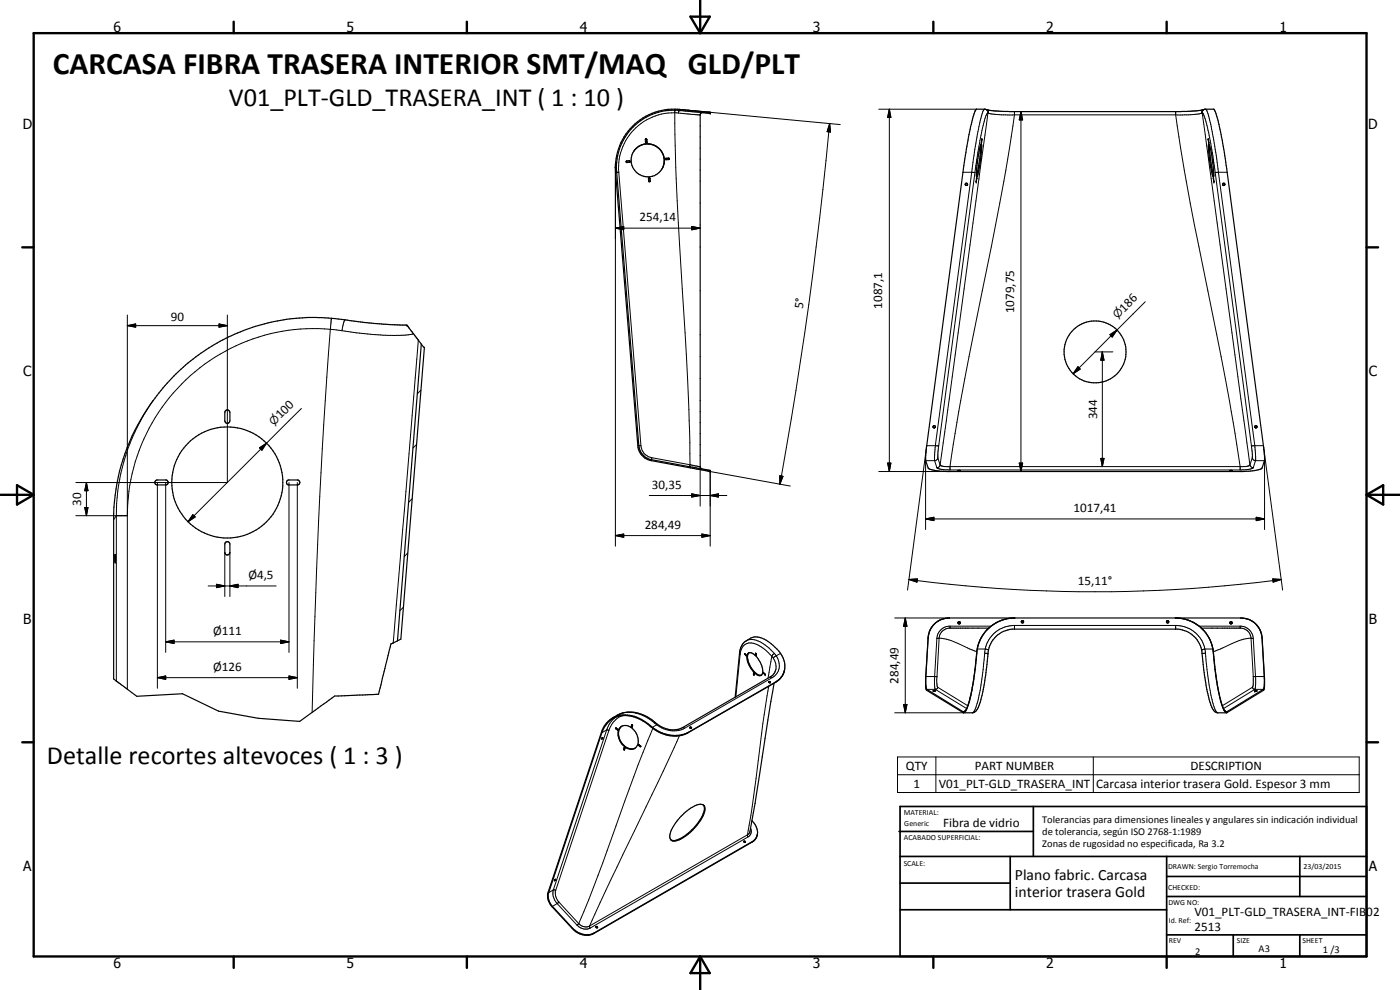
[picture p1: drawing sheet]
<svg xmlns="http://www.w3.org/2000/svg" width="420mm" height="297mm" viewBox="0 0 420 297" stroke-linecap="round" stroke-linejoin="round" font-family="sans-serif">
<g fill="none" stroke="#000" stroke-width=".35">
<path d="M210.7 33.8l-.6 .5v105.9l.6 .5M210.9 33.8l2.2 .2v-.3h-.2l-5.4-.5a22.2 22.2 0 0 0-13.6 1.6 17.6 17.6 0 0 0-9.2 16.9l6.7 82a5 5 0 0 0 4.1 4.5l17.6 3.3v-.4l-17.6-3.2a4.7 4.7 0 0 1-3.8-4.2l-6.6-82.1a17.2 17.2 0 0 1 20.2-18.3l5.6 .5M292.9 32.9l2.7-.1 2.7 .5 4.7 .2h51.3l4.7-.2 2.6-.5 2.8 .1 1.4 4.4 1.9 10.4 11.7 88.6a6 6 0 0 1-.6 4.1 8.1 8.1 0 0 1-4.6 1l-89.9 .1-2.8-.2a4.3 4.3 0 0 1-3-.9 7.6 7.6 0 0 1-.7-4.1l11.5-86.6a90.6 90.6 0 0 1 3.4-16.5zM187.9 48.4l.1 .4 1.1-.3M188.1 48.3h.9l.1 .1M188.1 48.3l.9 .1M188.1 48.3l-.2 .1M188.1 48.3l-.1 .1M189 48.4v.2M190.9 44.6a5 5 0 0 0 .5 7.4 5 5 0 0 0 7.3-1.5M191.7 43.9l-1.6 1.6M192.1 43.7a5 5 0 0 1 6.1 1.3"/>
<path d="M193.7 41.7l.4 .2v.8M193.7 41.7v.9l.2 .2 .2-.1M193.7 41.7h.3M194 41.8l.1 .9M194.3 43.1l-1.6 .3-1.5 .9M194.6 43.2a4.9 4.9 0 0 1 4.3 7M194.7 53.4v1l.4 .1M194.7 53.4l.3 .1M194.7 53.4l-.1 .1M195 53.5l.1 .8M195 53.5l.1 .9M195.1 54.3v.2"/>
<path d="M195.1 54.4v.1M198.3 45.2l.3 .4M198.8 45.8l.6 2.1-.2 1.7M199 50.1l-.3 .6M200.6 47.5h-.7l-.2 .3 1 .1M200.6 47.5l-.9 .1M200.6 47.5l.3 .2M200.7 47.9h.1M200.8 47.8l-.1 .1M200.9 47.6l-.1 .2M200.9 47.7l-.1 .1M289.9 55.6h.2"/>
<path d="M289.9 55.6l-.2-.3 .3-.4 .4 .4-.3 .3M293.1 53.4l-.1 1.1M293.1 53.4l-.1 1M293.3 48.3l-.1 .5zM294.3 47.9l.2-.4-.1 .4M294.3 47.9v.1M294.3 43.5l-.3 4.1-1 5.1M294.3 43.5l-.1 .4a39.6 39.6 0 0 0-1.2 8.8M294.4 47.9l-.1 .1M294.4 47.9h.1M294.5 43.2l-.2 .3M294.5 43.2a29.2 29.2 0 0 1-1.4 9.9l-.1-.4"/>
<path d="M294.5 43.2h.1M294.5 42.7v.2M294.6 42.7h-.1M294.7 41.9l-.1 .8M294.7 41.8l-.1 .2M294.7 41.7v.2M362.6 41.8l.1 .9M362.6 41.7l.1 1M362.7 43.2v1.2l.3 3.3M362.7 42.7v.2M362.7 43.2h.1M362.7 42.7l.1 .1"/>
<path d="M362.7 42.9h.1M362.8 43.2l.5 1.2 .5 3.4a11.2 11.2 0 0 1 .3 5.3l-.6-1.8-.5-3.6M362.8 47.5h.1M362.8 47.5l.2 .5v-.2M362.9 47.5h.1M362.9 47.6l.1 .2M362.9 47.5v.1M363 43.5l.3 4.7 1 4.5M363.9 48.3l.2 .5zM364.3 54.5l-.2-1.1 .2 1.2M367.1 55.6l-.2-.4a.35 .35 0 0 1 .6-.1 .35 .35 0 0 1-.1 .5M367.1 55.6h.3"/>
<path d="M52.2 112.8a61.7 61.7 0 0 1 13.8-10.4l7.1-3.2 7.3-2.3a63 63 0 0 1 26.5-.5l8.1 .9 7.1 .2 5.3 6.7-7.1 87.6-3 1.4-3.7 15.1-13.2 .5-10.5 7.7-12.4-1-11.9-2.1-10.8-5.2-13.7 .7-7-5.2v-49.6a61.3 61.3 0 0 1 18.1-41.3zM126.4 103.3l-7.1 89M67.7 123.2a.76 .76 0 0 1 .8-.1 .76 .76 0 0 1 .5 .6v2.5a.76 .76 0 0 1-.8 .8 .76 .76 0 0 1-.7-.8v-2.5zM280 128l.1 .3M280 128a.34 .34 0 0 1 .5-.3 .34 .34 0 0 1 .1 .6M280.1 128.3l.3 .1M280.6 128.3l-.2 .1M376.6 128.1l.3 .3 .3-.3M376.6 128.2l.2 .2M377.2 128.1l-.3-.4-.3 .5M377.2 128.2l-.1 .2M46.7 144.2l.3-.2h2.9a.75 .75 0 0 1 .6 .9 .75 .75 0 0 1-.8 .6h-2.5a.73 .73 0 0 1-.7-.4 .73 .73 0 0 1 .2-.9z"/>
<path d="M86.2 144.2l.3-.2h2.9a.75 .75 0 0 1 .6 .9 .75 .75 0 0 1-.8 .6h-2.5a.73 .73 0 0 1-.7-.4 .73 .73 0 0 1 .2-.9zM287.5 141.2l.7-.1zM287.5 141.2h.1M369.1 141.1l.7 .1zM34.5 166.4l.1 2.3zM67.7 162.7a.8 .8 0 0 1 1.3 .5v2.6a.76 .76 0 0 1-.8 .7 .76 .76 0 0 1-.7-.7v-2.6zM223.4 196.1l.5 .7M223.5 196.1l.5 .7M223.5 196.1h-.1M223.9 196.8h.1M224.6 196a5.6 5.6 0 0 0 2 5.8l1.2 .8h.7M224.6 196a2.85 2.85 0 0 0 0 3.2 5.2 5.2 0 0 0 3.5 3.5l.4-.1"/>
<path d="M224.6 196a1.93 1.93 0 0 1 2.4 1l.5 .7a5 5 0 0 1 1.1 4.7l-.1 .2M224.7 195.9l-.1 .1M226.9 196.1v.5M226.9 196.1l-.2-.1 .2 .7M226.9 196.1v.4M226.9 196.6v.1M278.5 191.4l-.7 12.1 .3 3.3 10.9 6.7a1.6 1.6 0 0 0 1.4-1.5l1.3-4.9M278.7 190.2l-.2 1.2M278.8 190.2l-.3 1.2M279.1 189.1l-.2 .5M279.1 189.1l-.4 1.1M279.4 188.5l-.3 .6"/>
<path d="M280.1 187.6l-.7 .9M281 186.7l-.9 .9M281.5 186.4l-.5 .3M283.2 185.7l-1.7 .7M283.7 185.5l-1.7 .6M284.3 185.5h-.6M284.9 185.4l88.1 .1M284.9 185.4l-.6 .1M285.1 188.5h11.6M287.6 186.6l.5 .1M287.6 186.6l-.1 .3M287.6 186.7l-.1 .2"/>
<path d="M288.1 186.6l.1 .4-.2 .2-.5-.3M288.1 186.7l.1 .1M292.9 198l-.7 5.7a25.7 25.7 0 0 1-2.6 10l-.3 .2M293.1 197l-.2 1M293.1 196l-1.3 10.4M293.3 194.7l-.2 1.3M293.7 193.3l-.4 1.4M293.8 192.8l-.2 .5M293.8 192.8l-.5 1.9M294.2 191.9l-.4 .9M294.6 191.1l-.2 .4M295.5 189.8l-1.3 2.1"/>
<path d="M296.1 189.1l-.3 .3M296.5 188.7l-1.6 1.9M297.2 188l-.8 .7M297.2 188l-.3 .4M298 187.5l-.8 .5M299.3 186.7l-2.1 1.3M301.1 185.9l-1.9 .8M302.1 185.7l-.5 .1M302.1 185.7l-1 .2M304 185.4l-1.9 .3M304.1 185.4l-2 .3M306.6 186.4h.5"/>
<path d="M306.6 186.4l-.1 .3 .2 .2 .5-.3M306.7 186.3l-.1 .1M306.9 186.3l.2 .1M307.1 186.4l.1 .2M350.2 186.4h.5M350.2 186.4l-.1 .3 .2 .2 .5-.3M350.4 186.3l-.2 .1M350.6 186.3l.1 .1M350.7 186.4l.1 .2M353.2 185.4l1 .1M354.2 185.5l1.5 .3M354.2 185.5l2.9 .8"/>
<path d="M357.1 186.3l2.6 1.4M357.5 186.5l1.7 1M359.3 187.5l.4 .2M359.7 187.7l.4 .3M360.1 188l2.3 2.6M360.5 188.4l1.9 2.2M360.6 188.5h11.6M362.4 190.6l1.3 2.7M362.9 191.5l1.1 3.2M363.9 194.2l.1 .5M364 194.7l.2 1.3M364 194.7a65.4 65.4 0 0 0 3.2 18.3l.8 .9"/>
<path d="M364.3 197l.8 6.7a29.6 29.6 0 0 0 2.5 9.5M369.2 186.7l-.1 .2M369.6 186.6l.2 .4-.4 .2-.3-.2 .1-.4M369.6 186.6h-.4M369.6 186.6l.2 .2M372.3 185.4l.6 .1M372.9 185.5l1.9 .3M374.7 185.8l2.1 1.3M376.3 186.7l.5 .4M376.8 187.1l1.4 2 .5 1.7M376.8 187.1l1.4 2 .6 2.3 .7 12.2v2.3l-.2 1.2-11.1 6.8h-2.9a4.3 4.3 0 0 1-2.3-3.6 113.7 113.7 0 0 1-2.5-15.9 8 8 0 0 0-7-5.6h-49.7a8.3 8.3 0 0 0-7.4 8.9 54.6 54.6 0 0 1-2.8 14.6l-.7 1.1-.9 .5h-2.9l-11.1-6.8-.2-3.5 .7-12.2M378.7 191.4l.8 12.6"/>
<path d="M184.9 218.4v.3l.4 .3 .2-.1M184.9 218.4l.6 .5M186.2 218.2a3 3 0 0 1 4.5 1.3 3.4 3.4 0 0 1-.4 5.1 4 4 0 0 1-4.7-3.5l-.1-1.6zM186.6 217.9a3.7 3.7 0 0 0 .2 5.2l1.7 1.4 1.4 .2M189.6 217.4l-.2 .5 .2 .3M189.6 217.4h.1M189.6 218.2h.1M189.7 217.4l.1 .1M189.7 218.1v.1M189.7 217.4v.7M189.8 217.5v.1M189.8 217.6h.1"/>
<path d="M189.9 217.6l-.2 .5M207 218.3l.5 .2M207 218.4l.4 .2M207 218.4l.3-.3 .2 .2-.1 .3M226.3 202.6h.1M226.3 202v.6M226.3 202l-.2-.1 .2 .7M226.3 202v.4M229.1 201.8l.5 .6zM229.1 201.8h.1M230.7 204.6l.5 .3M230.7 204.6l.4-.1 .1 .4"/>
<path d="M232.3 205l-5.7 36.1-1.5 8.3M232.9 200.8l-.8 1.6-1 .7-26.3 15.2a7.8 7.8 0 0 1-8.8-2.1 9.8 9.8 0 0 0-10.8-1.6l-1.4 .8M234.9 202.7l-.9 1.1-1.2 .9-26.3 15.1a10.1 10.1 0 0 1-11.5-2 9.8 9.8 0 0 0-11.2-2.1 8 8 0 0 0-3.2 4.1l-15.9 48a4.4 4.4 0 0 0 1.1 4.1l6.1 6.6a5.5 5.5 0 0 0 6.4 1.5l47.5-27.5 1.3-1.3M235.4 201.4l-.8 1.6-1.8 1.6-26.2 15.1a9.5 9.5 0 0 1-8.2 .1l-2-1.1a13.2 13.2 0 0 0-10-4.2 7.2 7.2 0 0 0-5.7 4.6l-16.3 49a4.8 4.8 0 0 0 1.3 4l6.1 6.5a5.4 5.4 0 0 0 6.4 1.5l47.6-27.5 .5-.3 .7-1.1M235.4 201.4l-.3 .8M235.4 201.2l.1-.3a7.8 7.8 0 0 0-3.4-7.2 7.7 7.7 0 0 0-6-2.5l-2.1 1.1a4.6 4.6 0 0 0-2.1 3.7l-1.3 13.2M235.4 201.1v.3M235.4 201v.1M280 207.3h.7M280.1 207.3h.5M289.7 213.2h.1M367.6 213.2h.1"/>
<path d="M376.6 207.3h.7M376.7 207.3h.4M379.5 204.9l-.3 1.9-11 6.7-.6-.3M180.8 221.4h.1l-.1 .2-.2 .1zM187.4 224.3l-.3 .5 .3 .2M187.4 224.9h.1M187.4 224.3l.2 .2-.2 .5M187.4 224.3v.6M191.6 223.5l.7 .5h-.2zM191.7 223.4l.6 .5M211.1 241.6a2.92 2.92 0 0 1-.2 3.4 14.5 14.5 0 0 1-8.3 7.3h-.6l-.7-.3M211.2 241.6a2.65 2.65 0 0 0-3 .4 15.2 15.2 0 0 0-7.2 8.6l.1 .9 .2 .5"/>
<path d="M211.3 241.8a7.3 7.3 0 0 1-2.4 5.8l-.8 .9a10.4 10.4 0 0 1-6.1 3.7l-.7-.2M223.2 252.5l.5 .3M223.3 252.4l.4 .1v.2h-.3zM225.7 246.2a4.6 4.6 0 0 1 1.3 5M227.3 250.4l-.2 .8M166.6 263.9l-.2 .2M166.7 263.8l.1 .1-.4 .4zM178.8 278.1h.3l.2 .3M178.9 278h.3l.1 .3h-.4z"/>
<circle cx="328.6" cy="105.6" r="9.3"/>
<circle cx="68.2" cy="144.8" r="16.7"/>
</g>
<g fill="none" stroke="#000" stroke-width=".3">
<path d="M202.6 33.1a582.3 582.3 0 0 0 1.4 40.3l1.6 26.5a683.2 683.2 0 0 1 1.5 39.5M202.6 33.1h.1M202.6 32.8v.3M203.6 33.9a16.5 16.5 0 0 0-17.9 17.8M203.6 33.9l6.5 .6M203.8 33.1h.1M203.8 33.1l-.2 .8M203.8 32.8l48.4 4.6M249 37.1l.2 2.5-1-.1zM249 37.1a1224.8 1224.8 0 0 1-15 108.2M263.7 32.8h29.4M266.9 32.8l.5 2.4h-1z"/>
<path d="M266.9 32.8v108.7M295.5 32.8h-.1a33.6 33.6 0 0 0-2.5 10.1l-12.2 90.8-.3 4.2 .8 2.4M295.8 32.8l.5 .4 .2 .7-14.4 105.6M296.1 32.9l.4 .4 .1 .7M296.6 34l4 .5h3.8M296.6 34l-.2-.1a27.7 27.7 0 0 0-2.3 8.3l-1.5 9.5M304.4 34.5h48.4M304.4 34.5l-3.1 19.9-9.2 46a516.4 516.4 0 0 0-7 40.6M304.4 33.5v1M306.4 33.5l.5 2.5h-1zM306.4 33.5v108M352.8 34.5h3.9l3.5-.4a.7 .7 0 0 1 .9-.1 .7 .7 0 0 1 .3 .8 95.5 95.5 0 0 1 3.3 16.9"/>
<path d="M352.8 34.5a696.7 696.7 0 0 0 9.7 52.7l6.5 33 1.7 9.9 1.5 10.9M352.8 33.5v1M361.1 33l-.3 .9 14.3 105.6M361.5 32.8l-.6 .3-.3 .9M361.8 32.8a5.6 5.6 0 0 1 1.2 3.3l2 10.6 11.6 87 .2 3a5.6 5.6 0 0 1-.7 3.6M184.5 50.2h.4M184.7 49.1v114.8M185.1 51.6l.6 .1M185.7 51.7l6.7 82M188.1 48.3h.1M188.9 48.3h-.1M194.1 41.9h.1"/>
<path d="M194.2 42.6l-.1 .1M195 53.6h.1M195.1 54.3v.1M199.9 47.5h-.1M200.6 47.5h.1M289 51.7h3.6M292.6 51.7l-10.9 82.1M293 54.4h.1M293.1 53.6h.1M293.2 48.8h.1M293.2 48.7l.1 .1M294.3 47.9h.1"/>
<path d="M294.3 48h.1M294.5 42.6l.1 .1M294.6 41.9h.1M362.6 41.9h.1M362.7 42.6v.1M362.9 47.9h.1M363 48h.1M364.1 48.8h.1M364.1 48.7l-.1 .1M364.2 53.6h.1M364.3 54.4h.1M364.7 51.7l10.9 82.1"/>
<path d="M368.3 51.7h-3.6M184.7 68.5l2.5-.6v1.1zM184.7 68.5h25.4M207.6 67.9l2.5 .6-2.5 .5zM38.2 97.7l2.5-.5v1zM38.2 94.5v112.3M38.2 97.7h30M65.7 97.2l2.5 .5-2.5 .5zM68.2 94.5v50.3h-45.4M99.1 98.8a124.3 124.3 0 0 0 21 1.8l4-.4M99.1 98.8a56.2 56.2 0 0 0-60.9 55.9h-15.4M99.1 98.8a2066 2066 0 0 0-5.4 114.9"/>
<path d="M99.5 95.5h.1M99.5 95.5l-.4 3.3M103.5 96.1l-.9 3.1M103.5 96v.1M103.6 96h-.1M335.2 99l-13.1 13.1M343.7 90.6l-8.5 8.4M125.5 102.1l-7.5 90.8M126.3 117.1l-1 1.1M323.5 110l.7 .7-2.1 1.4zM328.6 105.6h5.4M330.8 105.6l.5 2.5h-.9z"/>
<path d="M330.8 105.6v34.4M333.1 100.4l2.1-1.4-1.4 2.1zM46 120.2a60 60 0 0 0-11.1 34.5M77.9 134.4l2.1-1.4-1.4 2.1zM80 133l-23.6 23.5M90.5 122.6l-10.5 10.4M125 133.3l-1.1 1.1M191.7 133.7h.1M191.7 133.7h.7M192.4 133.7a3.9 3.9 0 0 0 3.2 3.6M195.5 137.9h.1M195.6 137.3l-.1 .6"/>
<path d="M195.6 137.3l11.5 2.1M207.1 139.4l-.1 .6M207.1 139.4l3 .6v11.8M266.4 138.9h1l-.5 2.6zM277.8 137.6v21.3M281.5 137.4l-.8 .8h-2.9M281.5 137.4l.6 2.1M281.7 133.8l-3.6-.1-5.7 43.3M281.7 133.8l-.2 3.6M282.1 139.5a2.42 2.42 0 0 0 2.5 .5h87.8a3.1 3.1 0 0 0 2.7-.5M282.1 139.5l-.3 .6-.6 .2M305.9 138.9h1l-.5 2.6z"/>
<path d="M330.4 137.5h.9l-.5 2.5zM375.1 139.5l.4 .6 .6 .2M375.6 133.8l3.6-.1 5.7 43.3M375.6 133.8l.2 3.6M375.8 137.4l.3 .6 .5 .2h2.9M375.8 137.4l-.7 2.1M379.5 137.6v21.3M25.4 152.3h1l-.5 2.4zM25.9 144.8l.5 2.4h-1zM25.9 144.8v9.9M34.9 154.7v49.6M34.9 154.7l-.8 1.2"/>
<path d="M47.2 144.8v61.7M49.7 144.8v50.9M57.9 154.4l.7 .7-2.2 1.4zM86.7 144.8v50.9M89.2 144.8v61.7M123.7 149.6l-1.1 1.1M194.8 148.7h23.3M207.2 140.1v.3M207.6 148.2l2.5 .5-2.5 .4zM213.1 148.7l2.5-.5v.9zM213.1 141.1v22.8M213.1 141.5l24.1 4.3"/>
<path d="M234 142.7l1 .2-1 2.4zM263.7 141.5h21.2M277.8 155.7l2.5-.5v1zM277.8 155.7h101.7M281.2 140.3l.7 .4 2.8 .3h87.9l2.5-.2 1-.5M377 155.2l2.5 .5-2.5 .5zM62.5 175.8h20.4M65 175.3l2.5 .5-2.5 .5zM67.5 165.8v13.2M69 175.8l2.4-.5v1zM69 165.8v13.2M122.4 165.9l-1.1 1.1"/>
<path d="M184.7 160.7l2.5-.5v1zM184.7 160.7h28.4M210.6 160.2l2.5 .5-2.5 .5zM272.8 173.9l2.5-.2-.1 1zM272.8 173.9a422.3 422.3 0 0 0 111.7 0M382 173.7l2.5 .2-2.4 .8zM49.7 192.6l2.5-.5v1zM49.7 192.6h37M84.2 192.1l2.5 .5-2.5 .5zM121.1 182.2l-1.1 1.1M221.9 196l.2 .4M222.1 196.4a3.3 3.3 0 0 1 1.7-3.2 3.3 3.3 0 0 1 3.6 .3l2.1 1.4 2.1 2"/>
<path d="M222.1 196.4l-1.3 12.7M223.7 196.3h-.1M224 196.6l-.1 .1M224 192.3a5.3 5.3 0 0 1 5.6 1.2l2.8 2.6M226.8 196h-.1M226.9 196.3l-.2 .1M231.6 196.9l.5 .6M231.6 196.9l-1.1 6.6M232.1 197.5l.7 1.7 .1 1.6M232.4 196.1l.5 .7M232.4 196.1l-.8 .8M232.9 196.8l-.8 .7"/>
<path d="M232.9 196.8a4.4 4.4 0 0 1-1.2 6.5M234.3 196l-1.4 .8M268.5 185.4h16.4M271.7 185.4l.5 2.5h-1zM271.7 185.4v28.5M278.5 191.4h.1M281.2 191.6l-.7 11.4M281.8 191.5l-.6 .1M281.8 191.5l-.6 11.4M281.8 191.5l3.6 .7 7.7 3.3M285.1 187.9v.6a3.2 3.2 0 0 0-2.8 1.5l-.5 1.5M293.1 196h.1"/>
<path d="M293.3 194.7h2.4M295.5 196l1 .1M295.5 196l-1.1 9.5-1.3 6.1a3 3 0 0 1-1.3 2.3M295.7 194.7a8.9 8.9 0 0 1 8.4-7l50.3 .1a8.8 8.8 0 0 1 7.2 6.9M295.7 194.7l-.2 1.3M295.7 194.7l.9 .3M296.5 196.1h.1M296.6 195h.1M297.4 187.9h-12.7a3.9 3.9 0 0 0-3.5 3.7M304.4 187.7v1.1M352.8 187.7v1.1M359.9 187.9h12.7a3.9 3.9 0 0 1 3.5 3.7"/>
<path d="M360.6 195h.1M361.6 194.7h2.4M361.6 194.7l.2 1.3M361.6 194.7l-1 .3M361.8 196l-1 .1M361.8 196l1.1 9.5a20 20 0 0 0 2.3 8.2l.3 .2M364.1 196h.1M372.2 187.9v.6a3.2 3.2 0 0 1 3.2 3M375.4 191.5l.7 .1M375.4 191.5l.7 11.4M375.4 191.5l-3.5 .7-7.8 3.3M376.1 191.6l.7 11.4"/>
<path d="M378.7 191.4h.1M47.2 203.3l2.5-.5v1zM47.2 203.3h42M86.7 202.8l2.5 .5-2.5 .5zM182.1 219l-1.5 .8M182.1 219l.6 .2M182.1 219l-16 48M182.7 219.2l-15.9 47.9M184.6 215.3l-1.5 1.6-1 2.1M185 218.6l-.1 .1M185.2 214.6a9.6 9.6 0 0 1 10.5 1.8l.7 .5M185.4 218.9l-.1 .1"/>
<path d="M186.6 214.8a6.9 6.9 0 0 0-3.9 4.4M189.6 217.8l-.2 .1M189.7 217.4l-.1 .1M195.1 217.6l-.1 .2M195.9 218.6l-4.4 10.8-13.4 36.9-4.4 10.8M196.4 216.9l.7 .6M196.7 216.8l-.3 .1M197.1 217.5l-1.3 .7M197.1 217.5a7.8 7.8 0 0 0 8.3 1M197.3 217.3l-.2 .2M204.8 218.3l.6 .2M206.6 219.7l-.1 .1"/>
<path d="M226.2 201.9h-.1M226.3 202.2l-.2 .1M229.3 202l-.1 .1M229.6 202.4h-.1M230.7 205.9l-1.8 11.3-3.1 24.8-1.5 8.5M231 204.6l-.1 .3M231.1 203.1l.6 .2M231.7 203.3l-26.3 15.2M232.8 204.6v.1M268.5 213.9h20.7M271.2 211.4h1l-.5 2.5zM277.9 203h2.6"/>
<path d="M278.2 206.8h2.5M280.5 203l-.1 2.3 .3 1.5M280.7 206.8l9.4 5.8M281.2 202.9l-.7 .1M281.2 202.9l-.1 1.7 .3 1.6M281.4 206.2l-.3 .6h-.4M281.4 206.2l9 5.6M289 213.5h.4M367.9 213.5h.3M375.9 206.2l.3 .6h.4M375.9 206.2l-9.1 5.6M376.1 202.9l.7 .1"/>
<path d="M376.1 202.9v2.5l-.2 .8M376.6 206.8h2.5M376.6 206.8l-9.4 5.8M376.8 203v2.3l-.2 1.5M376.8 203h2.6M187.3 224.7l-.1 .1M187.4 224.3h-.1M191.8 223.6l-.1 .1M192.2 223.9l-.1 .1M203.9 220.7l-6.6 14.2-13.8 28.8-6.6 14.1M269.4 227.1h138.5v10.7h-138.5zM269.4 232.5h138.5"/>
<path d="M280.9 227.1v10.7M328.1 227.1v10.7M224.3 250.5l.2 .6M224.3 250.5l-47.4 27.3M224.5 251.1l-47.4 27.4M225.1 249.4l-.3 .7-.5 .4M225.2 248.5a1.96 1.96 0 0 1-.7 2.6M225.8 252.5v.1M166.1 267l.7 .1M166.1 267a4.5 4.5 0 0 0 1.1 4.1M166.1 267l-1.4 .8M166.8 267.1a3.8 3.8 0 0 0 .9 3.5"/>
<path d="M167.2 271.1l6 6.5M167.2 271.1l-1.4 .8M167.7 270.6l-.5 .5M167.7 270.6l6 6.5M171.9 278.5l-.1 .1M173.2 277.6l.4 .4a3.2 3.2 0 0 0 3.5 .5M173.7 277.1l-.5 .5M173.7 277.1a2.73 2.73 0 0 0 3.2 .7M176.9 277.8l.2 .7M178.3 280l-.1 .1"/>
</g>
<g fill="#000">
<circle cx="213.1" cy="33.7" r=".18"/>
<circle cx="213.1" cy="34" r=".18"/>
<circle cx="293" cy="54.6" r=".18"/>
<circle cx="293.1" cy="53.1" r=".18"/>
<circle cx="293.3" cy="48.3" r=".18"/>
<circle cx="294.5" cy="47.5" r=".18"/>
<circle cx="294.5" cy="42.9" r=".18"/>
<circle cx="294.7" cy="41.7" r=".18"/>
<circle cx="362.6" cy="41.7" r=".18"/>
<circle cx="362.9" cy="47.9" r=".18"/>
<circle cx="363.9" cy="48.3" r=".18"/>
<circle cx="364.3" cy="54.6" r=".18"/>
<circle cx="122.1" cy="97.5" r=".18"/>
<circle cx="213.1" cy="141.1" r=".18"/>
<circle cx="213.1" cy="141.5" r=".18"/>
<circle cx="34.6" cy="166.4" r=".18"/>
<circle cx="34.6" cy="168.7" r=".18"/>
<circle cx="229.6" cy="202.4" r=".18"/>
<circle cx="289.7" cy="213.2" r=".18"/>
<circle cx="367.6" cy="213.2" r=".18"/>
<circle cx="376.6" cy="207.3" r=".18"/>
</g>
<g fill="none" stroke="#000" stroke-width=".71">
<path d="M10.1 9.9h400v277.1h-400zM70.1 6.5v3.4M140.1 6.5v3.4M207.2 5h5.8l-2.9 4.9zM210.1 0v9.9M280.1 6.5v3.4M350.1 6.5v3.4M6.7 74.2h3.4M410.1 74.2h3.5M.1 148.5h10M5.1 145.6l5 2.9-5 2.9zM410.1 148.5h10"/>
<path d="M410.1 148.5l5-2.9v5.8zM6.7 222.7h3.4M410.1 222.7h3.5M70.1 287v3.4M140.1 287v3.4M210.1 287v10M210.1 287l2.9 5h-5.8zM280.1 287v3.4M350.1 287v3.4"/>
</g>
<g fill="none" stroke="#000" stroke-width=".51">
<path d="M269.8 249.5h40.3M270.1 242h140v45h-140zM270.1 257h140M303.2 257v16M310.1 242v15M350.1 257v30M390.1 257v12M270.1 265h33.1M270.1 273h80M350.1 269h60M350.1 263h60M350.1 280.5h60"/>
<path d="M370.1 280.5v6.5M390.1 280.5v6.5"/>
</g>
<g fill="#000">
<path d="M249 37.1l.2 2.5-1-.1zM266.9 32.8l.5 2.4h-1zM306.4 33.5l.5 2.5h-1zM184.7 68.5l2.5-.6v1.1zM207.6 67.9l2.5 .6-2.5 .5zM38.2 97.7l2.5-.5v1zM65.7 97.2l2.5 .5-2.5 .5zM323.5 110l.7 .7-2.1 1.4zM330.8 105.6l.5 2.5h-.9zM333.1 100.4l2.1-1.4-1.4 2.1zM77.9 134.4l2.1-1.4-1.4 2.1zM266.4 138.9h1l-.5 2.6z"/>
<path d="M305.9 138.9h1l-.5 2.6zM330.4 137.5h.9l-.5 2.5zM25.4 152.3h1l-.5 2.4zM25.9 144.8l.5 2.4h-1zM57.9 154.4l.7 .7-2.2 1.4zM207.6 148.2l2.5 .5-2.5 .4zM213.1 148.7l2.5-.5v.9zM234 142.7l1 .2-1 2.4zM277.8 155.7l2.5-.5v1zM377 155.2l2.5 .5-2.5 .5zM65 175.3l2.5 .5-2.5 .5zM69 175.8l2.4-.5v1z"/>
<path d="M184.7 160.7l2.5-.5v1zM210.6 160.2l2.5 .5-2.5 .5zM272.8 173.9l2.5-.2-.1 1zM382 173.7l2.5 .2-2.4 .8zM49.7 192.6l2.5-.5v1zM84.2 192.1l2.5 .5-2.5 .5zM271.7 185.4l.5 2.5h-1zM47.2 203.3l2.5-.5v1zM86.7 202.8l2.5 .5-2.5 .5zM271.2 211.4h1l-.5 2.5z"/>
</g>
<text font-size="9.4" x="15.8" y="22.3">CARCASA FIBRA TRASERA INTERIOR SMT/MAQ GLD/PLT</text>
<g font-size="7.9">
<text x="68.7" y="31.8">V01_PLT-GLD_TRASERA_INT ( 1 : 10 )</text>
<text x="14.1" y="229.3">Detalle recortes altevoces ( 1 : 3 )</text>
</g>
<g font-size="4.7">
<text x="304.6" y="263.9">Plano fabric. Carcasa</text>
<text x="304.6" y="269.3">interior trasera Gold</text>
</g>
<g font-size="4.2">
<text x="34" y="9.6">6</text>
<text x="104" y="9.6">5</text>
<text x="174" y="9.6">4</text>
<text x="244" y="9.6">3</text>
<text x="314" y="9.6">2</text>
<text x="384" y="9.6">1</text>
<text x="6.8" y="38.7">D</text>
<text x="410.6" y="38.7">D</text>
<text x="7" y="112.9">C</text>
<text x="410.8" y="112.9">C</text>
<text x="7" y="187.1">B</text>
<text x="410.8" y="187.1">B</text>
<text x="7" y="261.4">A</text>
<text x="410.8" y="261.4">A</text>
<text x="34" y="290.4">6</text>
<text x="104" y="290.4">5</text>
<text x="174" y="290.4">4</text>
<text x="244" y="290.4">3</text>
<text x="314" y="290.4">2</text>
<text x="384" y="290.4">1</text>
</g>
<g font-size="3.9">
<text x="192" y="66.4">254,14</text>
<text x="240.9" y="92.8" transform="rotate(-82 240.9 92.8)">5°</text>
<text x="264.8" y="92.6" transform="rotate(-90 264.8 92.6)">1087,1</text>
<text x="304.3" y="94" transform="rotate(-90 304.3 94)">1079,75</text>
<text x="337.4" y="93.8" transform="rotate(-45 337.4 93.8)">186</text>
<text x="51.3" y="96.2">90</text>
<text x="84.2" y="125.9" transform="rotate(-45 84.2 125.9)">100</text>
<text x="329.3" y="125.9" transform="rotate(-90 329.3 125.9)">344</text>
<text x="195.7" y="146.6">30,35</text>
<text x="24.4" y="151.8" transform="rotate(-90 24.4 151.8)">30</text>
<text x="322.2" y="153.6">1017,41</text>
<text x="193.5" y="158.7">284,49</text>
<text x="74.5" y="173.7">Ø4,5</text>
<text x="323.5" y="175.4">15,11°</text>
<text x="64" y="190.6">Ø111</text>
<text x="64" y="201.3">Ø126</text>
<text x="269.6" y="205.1" transform="rotate(-90 269.6 205.1)">284,49</text>
<text x="271.9" y="231.1">QTY</text>
<text x="292.6" y="231.1">PART NUMBER</text>
<text x="357.3" y="231.1">DESCRIPTION</text>
<text x="274.1" y="236.4">1</text>
<text x="281.8" y="236.4">V01_PLT-GLD_TRASERA_INT</text>
<text x="329" y="236.5">Carcasa interior trasera Gold. Espesor 3 mm</text>
<text x="283" y="248">Fibra de vidrio</text>
<text x="358.5" y="275">V01_PLT-GLD_TRASERA_INT-FIB02</text>
<text x="358.5" y="279.4">2513</text>
</g>
<g font-size="3.3">
<text x="335.4" y="95.8" transform="rotate(-45 335.4 95.8)">n</text>
<text x="82.2" y="127.8" transform="rotate(-45 82.2 127.8)">n</text>
</g>
<g font-size="3.1">
<text x="312.7" y="246.8">Tolerancias para dimensiones lineales y angulares sin indicación individual</text>
<text x="312.7" y="250.4">de tolerancia, según ISO 2768-1:1989</text>
<text x="312.7" y="254">Zonas de rugosidad no especificada, Ra 3.2</text>
<text x="358.7" y="286.5">2</text>
<text x="377.7" y="285.6">A3</text>
<text x="397" y="285.9">1 /3</text>
</g>
<g font-size="2.4">
<text x="271.2" y="244.4">MATERIAL:</text>
<text x="271.3" y="252">ACABADO SUPERFICIAL:</text>
<text x="271.4" y="247.9">Generic</text>
<text x="271.2" y="259.7">SCALE:</text>
<text x="350.6" y="260.8">DRAWN: Sergio Torremocha</text>
<text x="391.2" y="260.6">23/03/2015</text>
<text x="350.6" y="267">CHECKED:</text>
<text x="350.6" y="271.4">DWG NO:</text>
<text x="350.8" y="276.9">Id. Ref:</text>
<text x="350.8" y="282.8">REV</text>
<text x="371.2" y="282.9">SIZE</text>
<text x="390.9" y="282.9">SHEET</text>
</g>
</svg>
